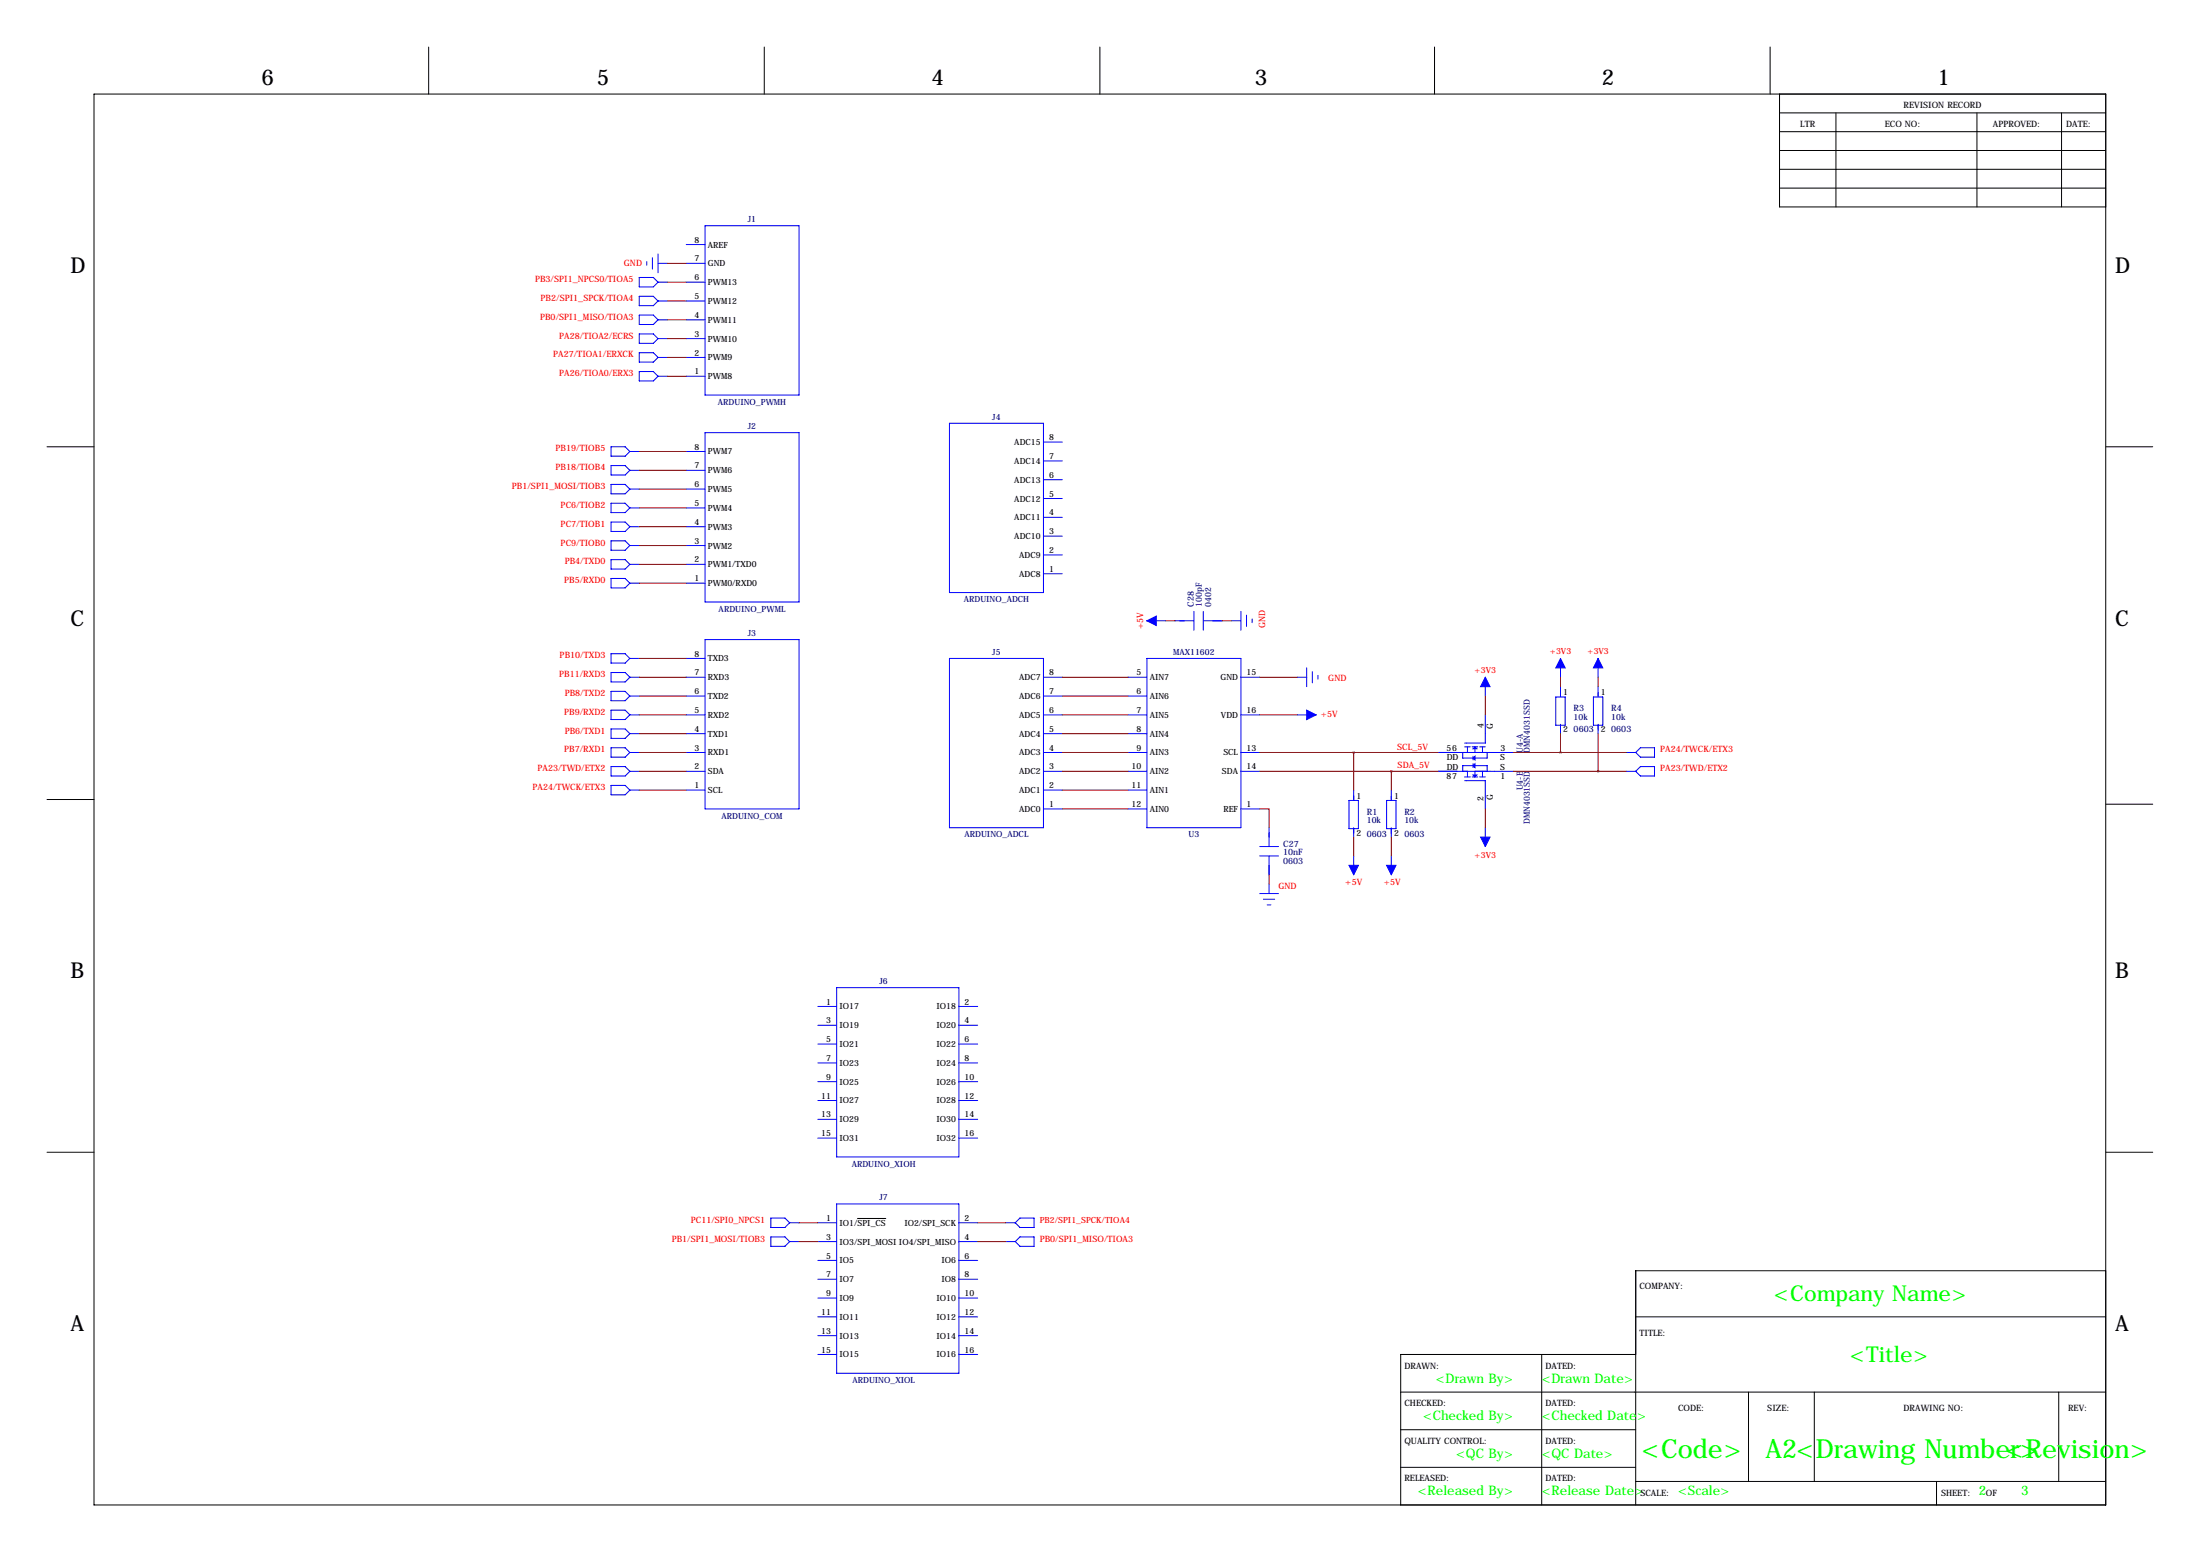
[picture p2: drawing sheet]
<svg xmlns="http://www.w3.org/2000/svg" width="594mm" height="419mm" viewBox="0 0 594 419" stroke-linecap="round" stroke-linejoin="round" font-family="sans-serif">
<g fill="none" stroke="#000" stroke-width=".27">
<path d="M115.8 12.7v12.7M206.5 12.7v12.7M297.2 12.7v12.7M387.6 12.7v12.7M478.3 12.7v12.7M25.4 25.4h543.6v381h-543.6zM480.8 25.4v30.5h88.2M480.8 30.5h88.2M480.8 35.6h88.2M496.1 30.5v25.4M534.2 30.5v25.4M557 30.5v25.4"/>
<path d="M480.8 40.6h88.2M480.8 45.7h88.2M480.8 50.8h88.2M12.7 120.6h12.7M569 120.6h12.7M12.7 215.9h12.7M569 217.2h12.7M12.7 311.1h12.7M569 311.1h12.7M231.7 329h7.6M442 355.6h127M569 343.2h-127v63.2"/>
<path d="M378.5 375.9h190.5M416.6 365.8v40.6M442 365.8h-63.5v40.6M472.4 375.9v24.1M490.2 375.9v24.1M556.3 375.9v24.1M378.5 386.1h63.5M378.5 396.2h63.5M442 400h127M523.2 400v6.4"/>
</g>
<g fill="none" stroke="#00f" stroke-width=".27">
<path d="M172.7 74.9h3.8l1.3 1.3-1.3 1.3h-3.8zM174.8 70.6v1M176.3 69.6v3M177.8 71.1h2.5M177.8 76.2h2.5M177.8 68.6v5.1M185.4 66h5.1M185.4 71.1h5.1M185.4 76.2h5.1M190.5 61h25.4v45.7h-25.4zM172.7 80h3.8l1.3 1.3-1.3 1.3h-3.8zM172.7 85.1h3.8l1.3 1.3-1.3 1.2h-3.8z"/>
<path d="M172.7 90.2h3.8l1.3 1.2-1.3 1.3h-3.8zM172.7 95.2h3.8l1.3 1.3-1.3 1.3h-3.8zM177.8 81.3h2.5M177.8 86.4h2.5M177.8 91.4h2.5M177.8 96.5h2.5M185.4 81.3h5.1M185.4 86.4h5.1M185.4 91.4h5.1M185.4 96.5h5.1M172.7 100.3h3.8l1.3 1.3-1.3 1.3h-3.8zM177.8 101.6h2.5"/>
<path d="M185.4 101.6h5.1M190.5 116.8h25.4v45.8h-25.4zM256.5 114.3h25.4v45.7h-25.4zM281.9 119.4h5.1M165.1 120.6h3.8l1.3 1.3-1.3 1.3h-3.8zM165.1 125.7h3.8l1.3 1.3-1.3 1.3h-3.8zM165.1 130.8h3.8l1.3 1.3-1.3 1.2h-3.8zM165.1 135.9h3.8l1.3 1.3-1.3 1.2h-3.8zM170.2 121.9h2.5M170.2 127h2.5M170.2 132.1h2.5M170.2 137.2h2.5"/>
<path d="M185.4 121.9h5.1M185.4 127h5.1M185.4 132.1h5.1M185.4 137.2h5.1M281.9 124.5h5.1M281.9 129.5h5.1M281.9 134.6h5.1M281.9 139.7h5.1M165.1 141h3.8l1.3 1.2-1.3 1.3h-3.8zM165.1 146.1h3.8l1.3 1.2-1.3 1.3h-3.8zM165.1 151.1h3.8l1.3 1.3-1.3 1.3h-3.8zM165.1 156.2h3.8l1.3 1.3-1.3 1.3h-3.8z"/>
<path d="M170.2 142.2h2.5M170.2 147.3h2.5M170.2 152.4h2.5M170.2 157.5h2.5M185.4 142.2h5.1M185.4 147.3h5.1M185.4 152.4h5.1M185.4 157.5h5.1M281.9 144.8h5.1M281.9 149.9h5.1M281.9 154.9h5.1M165.1 176.5h3.8l1.3 1.3-1.3 1.3h-3.8z"/>
<path d="M170.2 177.8h2.5M185.4 177.8h5.1M190.5 172.7h25.4v45.7h-25.4zM256.5 177.8h25.4v45.7h-25.4zM309.9 177.8h25.4v45.7h-25.4zM309.9 167.6h5.1M317.5 167.6h5.1M322.6 165.1v5.1M325.1 167.6h5.1M325.1 165.1v5.1M332.7 167.6h2.6M335.3 165.1v5.1"/>
<path d="M336.8 166.1v3.1M338.3 167.1v1M421.6 177.8v5.1M431.8 177.8v5.1M165.1 181.6h3.8l1.3 1.3-1.3 1.2h-3.8zM165.1 186.7h3.8l1.3 1.3-1.3 1.2h-3.8zM165.1 191.8h3.8l1.3 1.2-1.3 1.3h-3.8zM165.1 196.8h3.8l1.3 1.3-1.3 1.3h-3.8zM170.2 182.9h2.5M170.2 188h2.5M170.2 193h2.5M170.2 198.1h2.5"/>
<path d="M185.4 182.9h5.1M185.4 188h5.1M185.4 193h5.1M185.4 198.1h5.1M281.9 182.9h5.1M281.9 188h5.1M281.9 193h5.1M281.9 198.1h5.1M304.8 182.9h5.1M304.8 188h5.1M304.8 193h5.1M304.8 198.1h5.1"/>
<path d="M335.3 182.9h5.1M335.3 193h5.1M350.5 182.9h2.6M350.5 193h5.1M353.1 180.3v5.1M354.6 181.4v3M356.1 182.4v1M401.3 182.9v5.1M401.3 193v7.7h-5.6M420.4 188.2h2.5v7.6h-2.5zM421.6 185.4v2.8M421.6 195.6v2.5"/>
<path d="M430.5 188.2h2.6v7.6h-2.6zM431.8 185.4v2.8M431.8 195.6v2.5M165.1 201.9h3.8l1.3 1.3-1.3 1.3h-3.8zM165.1 207h3.8l1.3 1.3-1.3 1.2h-3.8zM165.1 212.1h3.8l1.3 1.3-1.3 1.2h-3.8zM170.2 203.2h2.5M170.2 208.3h2.5M170.2 213.4h2.5M185.4 203.2h5.1M185.4 208.3h5.1M185.4 213.4h5.1"/>
<path d="M281.9 218.4h5.1M281.9 203.2h5.1M281.9 208.3h5.1M281.9 213.4h5.1M304.8 218.4h5.1M304.8 203.2h5.1M304.8 208.3h5.1M304.8 213.4h5.1M335.3 218.4h5.1M335.3 203.2h5.1M335.3 208.3h5.1M364.5 216.2h2.5v7.6h-2.5z"/>
<path d="M365.8 213.4v2.8M374.6 216.2h2.6v7.6h-2.6zM375.9 213.4v2.8M388.6 203.2h20.3M388.6 208.3h20.3M395.2 203.2v1.5h6.6v-1.5M395.2 208.3v-1.5h6.6v1.5M395.7 210.8h5.6v7.6M395.7 201.7h1.6M395.7 209.8h1.6M396.5 201.7v1.5M396.5 208.3v1.5"/>
<path d="M397.8 201.7h1.5M397.8 209.8h1.5M398 204.2v1M398 206.2v1.1M398.5 201.7v1.5M398.5 208.3v1.5M399.8 201.7h1.5M399.8 209.8h1.5M400.6 201.7v1.5M400.6 208.3v1.5M439.4 203.2h2.6M439.4 208.3h2.6"/>
<path d="M442 203.2l1.2-1.3h3.8v2.6h-3.8zM443.2 207h3.8v2.5h-3.8l-1.2-1.2zM340.4 228.6h5M340.4 231.1h5M342.9 223.5v5.1M342.9 231.1v5.1M342.9 238.8v2.5M365.8 223.5v2.6M365.8 231.1v5.1M375.9 223.5v2.6M375.9 231.1v5.1M401.3 223.5v5.1"/>
<path d="M340.4 241.3h5M341.4 242.8h3M342.4 244.3h1M221 271.8h5.1M221 276.9h5.1M226.1 266.7h33v45.7h-33zM259.1 271.8h5.1M259.1 276.9h5.1M221 281.9h5.1M221 287h5.1M221 292.1h5.1M221 297.2h5.1"/>
<path d="M259.1 281.9h5.1M259.1 287h5.1M259.1 292.1h5.1M259.1 297.2h5.1M221 302.3h5.1M221 307.3h5.1M259.1 302.3h5.1M259.1 307.3h5.1M208.3 328.9h3.8l1.3 1.3-1.3 1.3h-3.8zM208.3 334h3.8l1.3 1.3-1.3 1.2h-3.8zM213.4 330.2h2.5M213.4 335.3h2.5"/>
<path d="M221 330.2h5.1M221 335.3h5.1M226.1 325.1h33v45.7h-33zM259.1 330.2h5.1M259.1 335.3h5.1M271.8 330.2h2.5M271.8 335.3h2.5M274.3 330.2l1.3-1.3h3.8v2.6h-3.8zM274.3 335.3l1.3-1.3h3.8v2.5h-3.8zM221 340.4h5.1M221 345.4h5.1M221 350.5h5.1"/>
<path d="M221 355.6h5.1M259.1 340.4h5.1M259.1 345.4h5.1M259.1 350.5h5.1M259.1 355.6h5.1M221 360.7h5.1M221 365.8h5.1M259.1 360.7h5.1M259.1 365.8h5.1"/>
</g>
<g fill="#00f" stroke="#00f" stroke-width=".27">
<path d="M398 202.2l.5-.5 .5 .5z"/>
<path d="M398 204.7l.5-.5v1z"/>
<path d="M398 209.3h1l-.5 .5z"/>
<path d="M398 206.8l.5-.6v1.1z"/>
<path d="M353.1 191.8l2.5 1.2-2.5 1.3z"/>
<path d="M401.3 182.9l1.3 2.5h-2.6z"/>
<path d="M400 226.1h2.6l-1.3 2.5z"/>
<path d="M364.5 233.7h2.5l-1.2 2.5z"/>
<path d="M374.6 233.7h2.6l-1.3 2.5z"/>
<path d="M421.6 177.8l1.3 2.5h-2.5z"/>
<path d="M431.8 177.8l1.3 2.5h-2.6z"/>
<path d="M309.9 167.6l2.5-1.2v2.5z"/>
</g>
<g fill="none" stroke="#800000" stroke-width=".27">
<path d="M180.3 71.1h5.1M180.3 76.2h5.1M180.3 96.5h5.1M180.3 91.4h5.1M180.3 86.4h5.1M180.3 81.3h5.1M180.3 101.6h5.1M172.7 137.2h12.7M172.7 132.1h12.7M172.7 127h12.7M172.7 121.9h12.7M172.7 157.5h12.7"/>
<path d="M172.7 152.4h12.7M172.7 147.3h12.7M172.7 142.2h12.7M172.7 177.8h12.7M315 167.6h2.5M330.2 167.6h2.5M172.7 182.9h12.7M172.7 188h12.7M172.7 193h12.7M172.7 198.1h12.7M287 182.9h17.8M287 188h17.8"/>
<path d="M287 193h17.8M287 198.1h17.8M340.4 182.9h10.1M340.4 193h10.1M401.3 188v5M421.6 182.9v2.5M421.6 198.1v5.1M431.8 182.9v2.5M431.8 198.1v10.2M172.7 203.2h12.7M172.7 208.3h12.7M172.7 213.4h12.7"/>
<path d="M287 203.2h17.8M287 208.3h17.8M287 213.4h17.8M287 218.4h17.8M340.4 218.4h2.5v5.1M340.4 203.2h48.2M340.4 208.3h48.2M365.8 203.2v10.2M375.9 208.3v5.1M401.3 218.4v5.1M408.9 203.2h30.5M408.9 208.3h30.5"/>
<path d="M342.9 236.2v2.6M365.8 226.1v5M375.9 226.1v5M215.9 330.2h5.1M215.9 335.3h5.1M264.2 330.2h7.6M264.2 335.3h7.6"/>
</g>
<path d="M365.7 203.2a.05 .05 0 0 0 .1 0 .05 .05 0 0 0-.1 0zM421.6 203.2a.05 .05 0 0 0 .1 0 .05 .05 0 0 0-.1 0z" fill="#800000" stroke="#800000" stroke-width=".63"/>
<g font-size="7.1" fill="#0f0">
<text x="443.5" y="393.7">&lt;Code&gt;</text>
<text x="477.1" y="393.7">A2&lt;Drawing Number&gt;</text>
<text x="542" y="393.7">&lt;Revision&gt;</text>
</g>
<g font-size="5.9">
<text x="70.6" y="22.9">6</text>
<text x="161.3" y="22.9">5</text>
<text x="251.7" y="22.9">4</text>
<text x="339.1" y="22.9">3</text>
<text x="432.8" y="22.9">2</text>
<text x="523.5" y="22.9">1</text>
<text x="19" y="73.7">D</text>
<text x="571.5" y="73.7">D</text>
<text x="19" y="168.9">C</text>
<text x="571.5" y="168.9">C</text>
<text x="19" y="264.2">B</text>
<text x="571.5" y="264.2">B</text>
<text x="19" y="359.4">A</text>
<text x="571.5" y="359.4">A</text>
</g>
<g font-size="5.9" fill="#0f0">
<text x="479.3" y="351.3">&lt;Company Name&gt;</text>
<text x="499.8" y="367.8">&lt;Title&gt;</text>
</g>
<g font-size="3.6" fill="#0f0">
<text x="387.9" y="373.4">&lt;Drawn By&gt;</text>
<text x="416.6" y="373.4">&lt;Drawn Date&gt;</text>
<text x="384.5" y="383.5">&lt;Checked By&gt;</text>
<text x="416.6" y="383.5">&lt;Checked Date&gt;</text>
<text x="393.5" y="393.7">&lt;QC By&gt;</text>
<text x="416.6" y="393.7">&lt;QC Date&gt;</text>
<text x="383.1" y="403.8">&lt;Released By&gt;</text>
<text x="416.6" y="403.8">&lt;Release Date&gt;</text>
<text x="453.4" y="403.8">&lt;Scale&gt;</text>
<text x="534.7" y="403.8">2</text>
<text x="546.1" y="403.8">3</text>
</g>
<g font-size="2.4">
<text x="514.4" y="29.2">REVISION RECORD</text>
<text x="486.4" y="34.3">LTR</text>
<text x="509.3" y="34.3">ECO NO:</text>
<text x="538.5" y="34.3">APPROVED:</text>
<text x="558.3" y="34.3">DATE:</text>
<text x="443" y="348">COMPANY:</text>
<text x="443" y="360.7">TITLE:</text>
<text x="379.5" y="369.6">DRAWN:</text>
<text x="417.6" y="369.6">DATED:</text>
<text x="379.5" y="379.7">CHECKED:</text>
<text x="417.6" y="379.7">DATED:</text>
<text x="453.4" y="381">CODE:</text>
<text x="477.5" y="381">SIZE:</text>
<text x="514.4" y="381">DRAWING NO:</text>
<text x="558.8" y="381">REV:</text>
<text x="379.5" y="389.9">QUALITY CONTROL:</text>
<text x="417.6" y="389.9">DATED:</text>
<text x="379.5" y="400">RELEASED:</text>
<text x="417.6" y="400">DATED:</text>
<text x="443.2" y="403.9">SCALE:</text>
<text x="524.5" y="403.9">SHEET:</text>
<text x="536.6" y="403.9">OF</text>
</g>
<g font-size="2.4" fill="#f00">
<text x="168.6" y="71.8">GND</text>
<text x="144.6" y="76.2">PB3/SPI1_NPCS0/TIOA5</text>
<text x="146.1" y="81.3">PB2/SPI1_SPCK/TIOA4</text>
<text x="145.9" y="86.4">PB0/SPI1_MISO/TIOA3</text>
<text x="151.1" y="91.4">PA28/TIOA2/ECRS</text>
<text x="149.5" y="96.5">PA27/TIOA1/ERXCK</text>
<text x="151.1" y="101.6">PA26/TIOA0/ERX3</text>
<text x="150.1" y="121.9">PB19/TIOB5</text>
<text x="150.1" y="127">PB18/TIOB4</text>
<text x="138.3" y="132.1">PB1/SPI1_MOSI/TIOB3</text>
<text x="151.5" y="137.2">PC6/TIOB2</text>
<text x="151.5" y="142.2">PC7/TIOB1</text>
<text x="151.5" y="147.3">PC9/TIOB0</text>
<text x="152.6" y="152.4">PB4/TXD0</text>
<text x="152.4" y="157.5">PB5/RXD0</text>
<text x="308.9" y="169.9" transform="rotate(-90 308.9 169.9)">+5V</text>
<text x="341.9" y="169.7" transform="rotate(-90 341.9 169.7)">GND</text>
<text x="151.2" y="177.8">PB10/TXD3</text>
<text x="151.1" y="182.9">PB11/RXD3</text>
<text x="358.9" y="183.9">GND</text>
<text x="152.6" y="188">PB8/TXD2</text>
<text x="152.4" y="193">PB9/RXD2</text>
<text x="356.8" y="193.5">+5V</text>
<text x="152.4" y="203.2">PB7/RXD1</text>
<text x="152.6" y="198.1">PB6/TXD1</text>
<text x="377.5" y="202.4">SCL_5V</text>
<text x="448.6" y="203.2">PA24/TWCK/ETX3</text>
<text x="145.2" y="208.3">PA23/TWD/ETX2</text>
<text x="377.6" y="207.4">SDA_5V</text>
<text x="448.6" y="208.3">PA23/TWD/ETX2</text>
<text x="143.9" y="213.4">PA24/TWCK/ETX3</text>
<text x="363.5" y="239">+5V</text>
<text x="373.9" y="239">+5V</text>
<text x="345.4" y="240">GND</text>
<text x="181.5" y="335.3">PB1/SPI1_MOSI/TIOB3</text>
<text x="186.7" y="330.2">PC11/SPI0_NPCS1</text>
<text x="280.9" y="335.3">PB0/SPI1_MISO/TIOA3</text>
</g>
<g font-size="2.4" fill="#000080">
<text x="322.6" y="163.8" transform="rotate(-90 322.6 163.8)">C28</text>
<text x="425.2" y="192">R3</text>
<text x="425.2" y="197.7">0603</text>
<text x="435.4" y="192">R4</text>
<text x="435.4" y="197.7">0603</text>
<text x="369.3" y="220">R1</text>
<text x="379.5" y="220">R2</text>
<text x="369.3" y="225.9">0603</text>
<text x="379.5" y="225.9">0603</text>
<text x="346.7" y="228.6">C27</text>
<text x="346.7" y="230.8">10nF</text>
<text x="346.7" y="233.3">0603</text>
</g>
<g font-size="2.3" fill="#000080">
<text x="202.1" y="59.9">J1</text>
<text x="194" y="109.3">ARDUINO_PWMH</text>
<text x="268.1" y="113.3">J4</text>
<text x="202.1" y="115.8">J2</text>
<text x="194.2" y="165.2">ARDUINO_PWML</text>
<text x="260.4" y="162.6">ARDUINO_ADCH</text>
<text x="324.7" y="163.8" transform="rotate(-90 324.7 163.8)">100pF</text>
<text x="327.2" y="163.8" transform="rotate(-90 327.2 163.8)">0402</text>
<text x="202.1" y="171.7">J3</text>
<text x="268.1" y="176.8">J5</text>
<text x="317" y="176.8">MAX11602</text>
<text x="425.2" y="194.4">10k</text>
<text x="435.4" y="194.4">10k</text>
<text x="411.5" y="203.3" transform="rotate(-90 411.5 203.3)">U4-A</text>
<text x="413.3" y="203.3" transform="rotate(-90 413.3 203.3)">DMN4031SSD</text>
<text x="411.5" y="213.5" transform="rotate(-90 411.5 213.5)">U4-B</text>
<text x="195" y="221.1">ARDUINO_COM</text>
<text x="260.6" y="226.1">ARDUINO_ADCL</text>
<text x="321.1" y="226.1">U3</text>
<text x="369.3" y="222.3">10k</text>
<text x="379.5" y="222.3">10k</text>
<text x="413.3" y="222.6" transform="rotate(-90 413.3 222.6)">DMN4031SSD</text>
<text x="237.6" y="265.7">J6</text>
<text x="230.1" y="315">ARDUINO_XIOH</text>
<text x="237.6" y="324.1">J7</text>
<text x="230.3" y="373.5">ARDUINO_XIOL</text>
</g>
<g font-size="2.3">
<text x="187.7" y="65.5">8</text>
<text x="187.7" y="70.6">7</text>
<text x="191.3" y="66.8">AREF</text>
<text x="191.3" y="71.9">GND</text>
<text x="187.7" y="75.7">6</text>
<text x="191.3" y="77">PWM13</text>
<text x="187.7" y="80.8">5</text>
<text x="191.3" y="82.1">PWM12</text>
<text x="187.7" y="85.9">4</text>
<text x="191.3" y="87.2">PWM11</text>
<text x="187.7" y="90.9">3</text>
<text x="191.3" y="92.2">PWM10</text>
<text x="187.7" y="96">2</text>
<text x="187.7" y="101.1">1</text>
<text x="191.3" y="97.3">PWM9</text>
<text x="191.3" y="102.4">PWM8</text>
<text x="283.5" y="118.9">8</text>
<text x="187.7" y="121.4">8</text>
<text x="191.3" y="122.7">PWM7</text>
<text x="274.1" y="120.2">ADC15</text>
<text x="274.1" y="125.3">ADC14</text>
<text x="283.5" y="124">7</text>
<text x="187.7" y="126.5">7</text>
<text x="187.7" y="131.6">6</text>
<text x="191.3" y="127.8">PWM6</text>
<text x="274.1" y="130.3">ADC13</text>
<text x="283.5" y="129">6</text>
<text x="187.7" y="136.7">5</text>
<text x="191.3" y="132.9">PWM5</text>
<text x="191.3" y="138">PWM4</text>
<text x="274.1" y="135.4">ADC12</text>
<text x="283.5" y="134.1">5</text>
<text x="187.7" y="141.7">4</text>
<text x="191.3" y="143">PWM3</text>
<text x="274.1" y="140.5">ADC11</text>
<text x="283.5" y="139.2">4</text>
<text x="187.7" y="146.8">3</text>
<text x="191.3" y="148.1">PWM2</text>
<text x="274.1" y="145.6">ADC10</text>
<text x="283.5" y="144.3">3</text>
<text x="283.5" y="149.4">2</text>
<text x="187.7" y="151.9">2</text>
<text x="191.3" y="153.2">PWM1/TXD0</text>
<text x="275.4" y="150.7">ADC9</text>
<text x="275.4" y="155.7">ADC8</text>
<text x="283.5" y="154.4">1</text>
<text x="187.7" y="157">1</text>
<text x="191.3" y="158.3">PWM0/RXD0</text>
<text x="187.7" y="177.3">8</text>
<text x="191.3" y="178.6">TXD3</text>
<text x="187.7" y="182.4">7</text>
<text x="191.3" y="183.7">RXD3</text>
<text x="275.4" y="183.7">ADC7</text>
<text x="283.5" y="182.4">8</text>
<text x="307" y="182.4">5</text>
<text x="310.6" y="183.7">AIN7</text>
<text x="329.8" y="183.7">GND</text>
<text x="336.8" y="182.4">15</text>
<text x="187.7" y="187.5">6</text>
<text x="191.3" y="188.8">TXD2</text>
<text x="275.4" y="188.8">ADC6</text>
<text x="283.5" y="187.5">7</text>
<text x="307" y="187.5">6</text>
<text x="310.6" y="188.8">AIN6</text>
<text x="422.4" y="187.7">1</text>
<text x="432.6" y="187.7">1</text>
<text x="187.7" y="192.5">5</text>
<text x="187.7" y="197.6">4</text>
<text x="191.3" y="193.8">RXD2</text>
<text x="275.4" y="193.8">ADC5</text>
<text x="283.5" y="192.5">6</text>
<text x="283.5" y="197.6">5</text>
<text x="307" y="197.6">8</text>
<text x="307" y="192.5">7</text>
<text x="310.6" y="193.8">AIN5</text>
<text x="329.9" y="193.8">VDD</text>
<text x="336.8" y="192.5">16</text>
<text x="400.8" y="196.6" transform="rotate(-90 400.8 196.6)">4</text>
<text x="403.4" y="196.9" transform="rotate(-90 403.4 196.9)">G</text>
<text x="422.4" y="197.7">2</text>
<text x="432.6" y="197.7">2</text>
<text x="187.7" y="202.7">3</text>
<text x="191.3" y="198.9">TXD1</text>
<text x="275.4" y="198.9">ADC4</text>
<text x="283.5" y="202.7">4</text>
<text x="307" y="202.7">9</text>
<text x="310.6" y="198.9">AIN4</text>
<text x="336.8" y="202.7">13</text>
<text x="390.9" y="202.7">56</text>
<text x="405.4" y="202.7">3</text>
<text x="187.7" y="207.8">2</text>
<text x="191.3" y="204">RXD1</text>
<text x="191.3" y="209.1">SDA</text>
<text x="275.4" y="204">ADC3</text>
<text x="275.4" y="209.1">ADC2</text>
<text x="283.5" y="207.8">3</text>
<text x="305.7" y="207.8">10</text>
<text x="310.6" y="209.1">AIN2</text>
<text x="310.6" y="204">AIN3</text>
<text x="330.2" y="209.1">SDA</text>
<text x="330.6" y="204">SCL</text>
<text x="336.8" y="207.8">14</text>
<text x="390.9" y="205.3">DD</text>
<text x="390.9" y="207.8">DD</text>
<text x="405.3" y="205.3">S</text>
<text x="405.3" y="207.8">S</text>
<text x="187.7" y="212.9">1</text>
<text x="191.3" y="214.2">SCL</text>
<text x="275.4" y="214.2">ADC1</text>
<text x="283.5" y="212.9">2</text>
<text x="305.7" y="212.9">11</text>
<text x="310.6" y="214.2">AIN1</text>
<text x="366.5" y="215.6">1</text>
<text x="376.7" y="215.6">1</text>
<text x="390.9" y="210.4">87</text>
<text x="405.4" y="210.4">1</text>
<text x="275.4" y="219.2">ADC0</text>
<text x="283.5" y="217.9">1</text>
<text x="305.7" y="217.9">12</text>
<text x="310.6" y="219.2">AIN0</text>
<text x="330.6" y="219.2">REF</text>
<text x="336.8" y="217.9">1</text>
<text x="400.8" y="216.2" transform="rotate(-90 400.8 216.2)">2</text>
<text x="403.4" y="216.2" transform="rotate(-90 403.4 216.2)">G</text>
<text x="366.5" y="225.6">2</text>
<text x="376.7" y="225.6">2</text>
<text x="223.2" y="271.3">1</text>
<text x="226.8" y="272.6">IO17</text>
<text x="253" y="272.6">IO18</text>
<text x="260.6" y="271.3">2</text>
<text x="223.2" y="276.4">3</text>
<text x="223.2" y="281.4">5</text>
<text x="226.8" y="277.7">IO19</text>
<text x="253" y="277.7">IO20</text>
<text x="260.6" y="276.4">4</text>
<text x="260.6" y="281.4">6</text>
<text x="223.2" y="286.5">7</text>
<text x="226.8" y="282.7">IO21</text>
<text x="226.8" y="287.8">IO23</text>
<text x="253" y="282.7">IO22</text>
<text x="253" y="287.8">IO24</text>
<text x="260.6" y="286.5">8</text>
<text x="223.2" y="291.6">9</text>
<text x="226.8" y="292.9">IO25</text>
<text x="253" y="292.9">IO26</text>
<text x="260.6" y="291.6">10</text>
<text x="221.9" y="296.7">11</text>
<text x="226.8" y="298">IO27</text>
<text x="253" y="298">IO28</text>
<text x="260.6" y="296.7">12</text>
<text x="221.9" y="301.8">13</text>
<text x="226.8" y="303.1">IO29</text>
<text x="253" y="303.1">IO30</text>
<text x="260.6" y="301.8">14</text>
<text x="221.9" y="306.8">15</text>
<text x="226.8" y="308.1">IO31</text>
<text x="253" y="308.1">IO32</text>
<text x="260.6" y="306.8">16</text>
<text x="223.2" y="329.7">1</text>
<text x="260.6" y="329.7">2</text>
<text x="223.2" y="334.8">3</text>
<text x="226.8" y="331">IO1/SPI_CS</text>
<text x="244.4" y="331">IO2/SPI_SCK</text>
<text x="260.6" y="334.8">4</text>
<text x="223.2" y="339.9">5</text>
<text x="226.8" y="336.1">IO3/SPI_MOSI IO4/SPI_MISO</text>
<text x="226.8" y="341.2">IO5</text>
<text x="254.4" y="341.2">IO6</text>
<text x="260.6" y="339.9">6</text>
<text x="223.2" y="344.9">7</text>
<text x="226.8" y="346.2">IO7</text>
<text x="254.4" y="346.2">IO8</text>
<text x="260.6" y="344.9">8</text>
<text x="223.2" y="350">9</text>
<text x="226.8" y="351.3">IO9</text>
<text x="253" y="351.3">IO10</text>
<text x="260.6" y="350">10</text>
<text x="221.9" y="355.1">11</text>
<text x="226.8" y="356.4">IO11</text>
<text x="253" y="356.4">IO12</text>
<text x="260.6" y="355.1">12</text>
<text x="221.9" y="360.2">13</text>
<text x="221.9" y="365.3">15</text>
<text x="226.8" y="361.5">IO13</text>
<text x="253" y="361.5">IO14</text>
<text x="260.6" y="360.2">14</text>
<text x="260.6" y="365.3">16</text>
<text x="226.8" y="366.6">IO15</text>
<text x="253" y="366.6">IO16</text>
</g>
<g font-size="2.3" fill="#f00">
<text x="418.7" y="176.5">+3V3</text>
<text x="428.9" y="176.5">+3V3</text>
<text x="398.4" y="181.6">+3V3</text>
<text x="398.4" y="231.6">+3V3</text>
<text x="280.9" y="330.2">PB2/SPI1_SPCK/TIOA4</text>
</g>
</svg>
